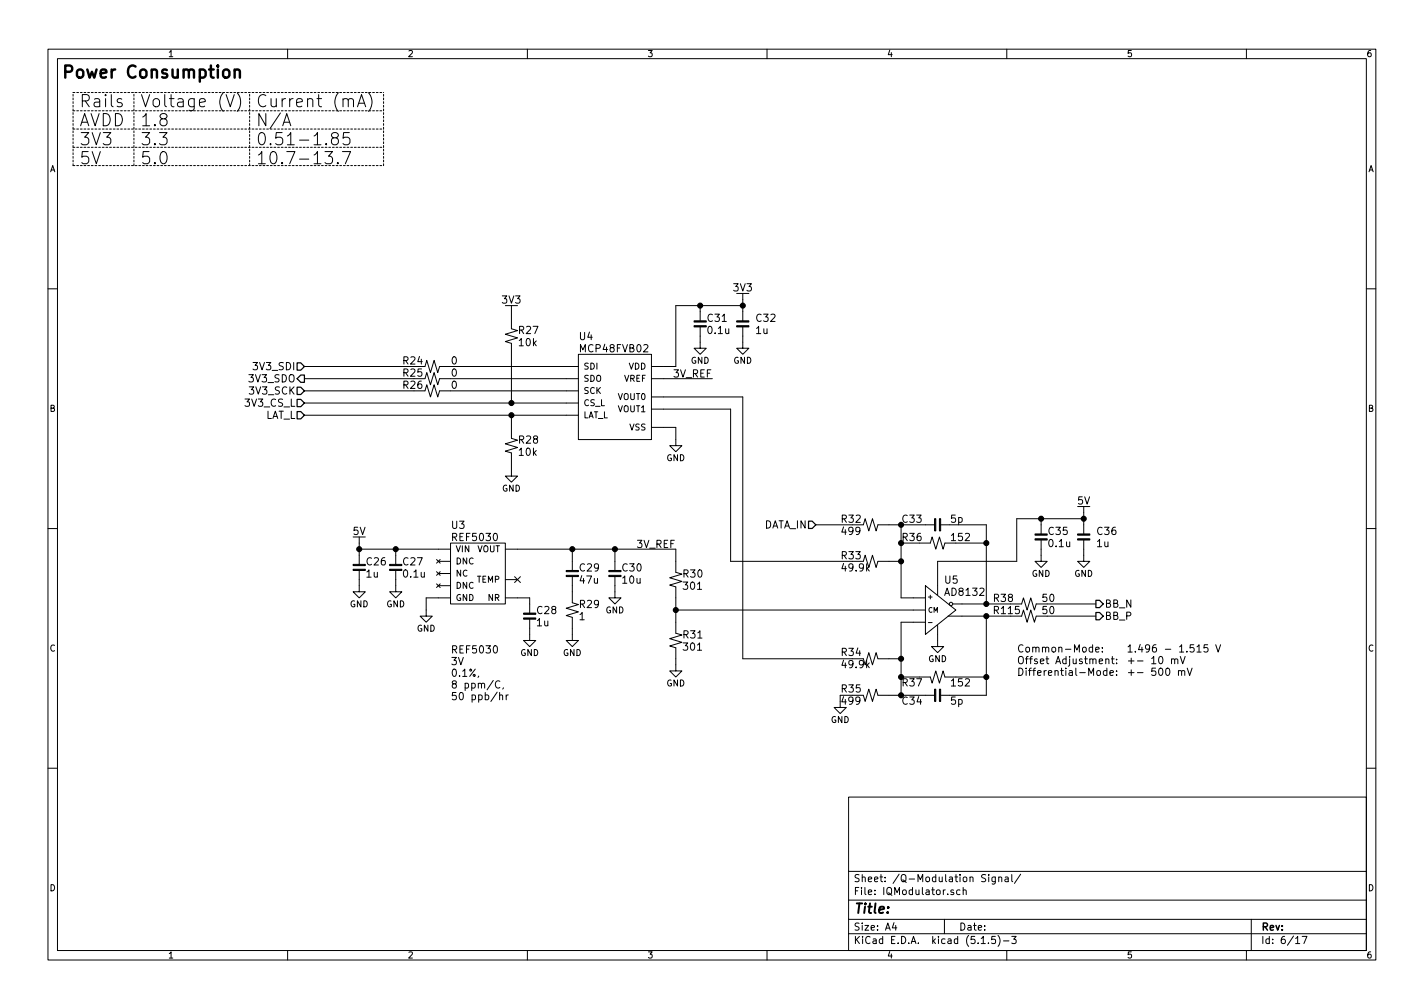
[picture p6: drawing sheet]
<svg xmlns="http://www.w3.org/2000/svg" width="297mm" height="210mm" viewBox="0 0 297 210" stroke-linecap="round" stroke-linejoin="round" font-family="sans-serif">
<g fill="none" stroke="#000" stroke-width=".21">
<path d="M10 10.3h277v189.9h-277zM12 12.2h273v186.1h-273zM47.2 19.7l.8 2.6 .9-2.6M49.5 19.3a2.98 2.98 0 0 1 0 3.9M60 10.3v1.9M76.9 19.3a2.9 2.9 0 0 1 0 3.9M110 10.3v1.9M160 10.3v1.9M210 10.3v1.9M260 10.3v1.9M25.4 20.7l-.6-.1-.4 .3 .2 .4 .8 .2 .1 .3-.1 .3-.2 .2-.8-.2M59 26.2l.8-2.5 .9 2.5"/>
<path d="M69.6 28.7l-.2-.1a.53 .53 0 0 1-.2-.6 .53 .53 0 0 1 .4-.3l.7 .1 .3 .5-.5 .4-.7 .1a.84 .84 0 0 0 0 1.3l.7 .1 .4-.3 .1-.7-.5-.5M70.5 33.9l.1 .1-.1 .2-.2-.2 .2-.1v.3M71.4 31.6h1.7l-1.1 2.6M72.9 27.7h-1.2l-.1 1.1 .3-.2h.6l.4 .2 .1 .3-.1 .8-.4 .3h-.6l-.3-.3M74.6 22.3l.8-2.6 .9 2.6M74.8 21.5h1.2M10 60.2h2M63.5 76.4h22.9M63.5 79h22.9M88.6 76.4l.4-1.2 .8 2.5 .8-2.5 .7 2.5 .4-1.3h28.9M88.6 79l.4-1.3 .8 2.6 .8-2.6 .7 2.6 .4-1.3h28.9M106.7 63.7v4.9l1.2 .4-2.5 .7 2.5 .8-2.5 .7 1.3 .4v12.5"/>
<path d="M120.6 73.9h15.3v17.8h-15.3zM135.9 79h12.7M146 68.2v4.4h1.3l-1.3 1.3-1.2-1.3h1.2M146 63.7v3.2M154.9 68.2v4.4h1.3l-1.3 1.3-1.2-1.3h1.2M154.9 63.7h-13.9v12.7h-5.1M154.9 61.2v5.7M285 60.2h2M63.5 84.1h57.1M63.5 86.6h57.1M63.5 81.5h22.9M88.6 81.5l.4-1.2 .8 2.5 .8-2.5 .7 2.5 .4-1.3h28.9"/>
<path d="M106.7 86.6v4.8l1.2 .4-2.5 .8 2.5 .7-2.5 .8 1.3 .4v4.8h1.2l-1.2 1.3-1.3-1.3h1.3M135.9 89.1h5.1v3.9h1.2l-1.2 1.2-1.3-1.2h1.3M135.9 82.8h19v54.6h22.9M135.9 85.3h16.5v31.8h25.4M10 110.3h2M74.9 119v4.4h1.3l-1.3 1.3-1.2-1.3h1.2M74.9 112v5.7M74.9 114.5h19.1M82.5 119v4.4h1.3l-1.3 1.3-1.2-1.3h1.2M82.5 114.5v3.2M91.1 116.7l.7 .8M91.1 119.2l.7 .8"/>
<path d="M91.4 117.1h2.6M91.4 119.6h2.6M91.8 116.7l-.7 .8M91.8 119.2l-.7 .8M94 113.3h11.4v12.7h-11.4zM105.4 114.5h35.6v4.9l1.2 .4-2.5 .7 2.5 .8-2.5 .7 1.3 .4v9.7l1.2 .4-2.5 .7 2.5 .8-2.5 .7 1.3 .4v4.8h1.2l-1.2 1.3-1.3-1.3h1.3M119.4 114.5v4.5M128.3 114.5v4.5M170.2 109.5h7.6M180.1 109.5l.4-1.3 .7 2.5 .8-2.5 .8 2.5 .3-1.2h11.8M180.1 117.1l.4-1.3 .7 2.6 .8-2.6 .8 2.6 .3-1.3h4.9M188 113.3h6.1l.3-1.3 .8 2.5 .8-2.5 .7 2.5 .4-1.2h8.6"/>
<path d="M188 109.5v15.2h5M196.2 109.5h9.5v16.5M217.2 112.6v4.5h1.2l-1.2 1.3-1.3-1.3h1.3M217.2 108.2v3.2M226.1 112.6v4.5h1.2l-1.2 1.3-1.3-1.3h1.3M226.1 105.7v5.7M226.1 108.2h-14v8.9h-16.5v7M285 110.3h2M91.1 121.8l.7 .7M91.4 122.2h2.6M91.8 121.8l-.7 .7M94 124.7h-5.1v3.8h1.3l-1.3 1.3-1.3-1.3h1.3"/>
<path d="M103 134.8l.4-.1a.87 .87 0 0 1-.1 1.5l-.4-.6zM105.4 124.7h5.1v3.2M105.4 120.9h2.5M107.3 120.3l1.3 1.2M108.6 120.3l-1.3 1.2M110.5 129.2v4.4h1.3l-1.3 1.3-1.3-1.3h1.3M119.4 120.3v5.4l1.2 .4-2.5 .8 2.5 .7-2.5 .8 1.3 .4v4.8h1.2l-1.2 1.3-1.3-1.3h1.3M128.3 120.3v4.4h1.2l-1.2 1.3-1.3-1.3h1.3M141 127.2h52M180.1 137.4l.4 1.3 .7-2.6 .8 2.6 .8-2.6 .3 1.3h4.9M193 122.2l6.4 5-6.4 5.1zM193 129.8h-5v15.2"/>
<path d="M195.6 130.4v4.5h1.2l-1.2 1.2-1.3-1.2h1.3M197.7 128.5h13.1M198.8 126h12M205.7 128.5v16.5h-9.5M213.1 126l.4-1.3 .7 2.5 .8-2.5 .8 2.5 .4-1.2h12.4M213.1 128.5l.4-1.3 .7 2.6 .8-2.6 .8 2.6 .4-1.3h12.4M227.9 135.1l-.4-.1-.3 .3 .1 .6h.6M227.9 134.5v1.5M228.5 135.5l.8-.1-.1-.3-.4-.1-.3 .2 .1 .7h.6M228.9 140l.2-.1 .4 .1 .1 .6-.2 .2-.3 .1-.2-.2zM229.9 135.9v.1M229.9 135.1v.1"/>
<path d="M230.7 137.6l.2-.2 .3 .1 .1 .9M230.7 137.4v1M230.9 139.9h-.4l-.4 .3 .2 .6h.6M230.9 139.4v1.5M231.8 137.4h.6M232 136.9v1.3l.4 .2M232.9 138.3v.1M232.9 137.5v.1M232.9 139.9v.2M244.4 137.6l.2-.2 .4 .1v.9M244.4 137.4v1M245 137.6l.2-.2 .4 .1 .1 .9"/>
<path d="M245.8 140l.2-.1h.4l.1 1M245.8 139.9v1M246.2 136.9l.5 1.5 .5-1.5M247.6 139.4l.6 1.5 .5-1.5M249.7 136h.8M251.9 134.5h-.7l-.1 .7 .2-.1h.5l.2 .3-.1 .5-.2 .1-.6-.1M253.6 134.5l.5 1.5 .5-1.5M103.7 144.4l-1.3 1.9M104.2 145.1l.2-.1h.4l.1 1M104.2 144.4v1.6M104.3 142.1a.7 .7 0 0 0-1 .7 .7 .7 0 0 0 .9 .7l.1-.1M105 143.5l-.1 .2"/>
<path d="M105.6 145v1M106 145l-.4 .2M175.3 146.3v1.3h1.2l-1.2 1.2-1.3-1.2h1.3M180.1 145l.4 1.3 .7-2.5 .8 2.5 .8-2.5 .3 1.2h11.8M188 141.2h6.1l.3 1.3 .8-2.6 .8 2.6 .7-2.6 .4 1.3h8.6M231.5 140.4l.8-.2-.1-.3h-.5l-.2 .2 .1 .7h.6M232.9 140.7v.2M246.5 140.1l.2-.2h.4v1M10 160.2h2M177 166.3h108v32h-108zM285 160.2h2M60 198.3v1.9"/>
<path d="M110 198.3v1.9M160 198.3v1.9M177 194.8h108M177 191.8h108M177 187.8h108M177 181.8h108M186.5 192.5l-.4 1h1M186.8 193v1M197 191.8v3M198.9 185.7l-.3-.1-.3 .2 .1 .2 .5 .2v.3h-.6M200.3 185.7l-.5-.1-.3 .3 .1 .6 .2 .1 .5-.1M200.9 185.7l.2-.1 .4 .1v.9"/>
<path d="M200.9 185.1v1.5M204.7 196.8h.8M205.6 182.5l-.5-.1-.4 .3 .1 .3 .7 .4v.4l-.2 .1-.6-.1M206.2 196.7v.1M206.2 182.4v.2M206.2 182.9v1M207.6 195.3h-.7l-.1 .7 .2-.1 .5 .1 .1 .7-.2 .1-.6-.1M207.6 182.9v1.2l-.3 .3-.3-.1M207.6 183l-.4-.1-.3 .3 .1 .6 .2 .1 .4-.1M208.2 195.1a1.71 1.71 0 0 1 0 2.3M208.3 183.1l.2-.2 .4 .1 .1 .9M208.3 182.9v1"/>
<path d="M209.3 196.3h1.2M209.7 183h.6v.9M210 198.3v1.9M210.3 183.3l-.5 .1-.2 .2 .2 .3 .5-.1M211 195.3h1l-.5 .6 .4 .1v.7l-.2 .1-.7-.1M211 182.4v1.3l.3 .2M212.9 182.3l-1.3 2M260 198.3v1.9M261 191.8v6.5M270.3 195.8l.4-.5v1.5M270.3 196.8h.8M271.6 195.3h1l-.6 1.5"/>
<circle cx="198.4" cy="126" r=".36"/>
</g>
<g fill="#000" stroke="#000" stroke-width=".21">
<path d="M144.8 67.9h2.5v.3h-2.5zM144.8 66.9h2.5v.3h-2.5zM153.7 67.9h2.5v.3h-2.5zM153.7 66.9h2.5v.3h-2.5zM73.7 118.7h2.5v.3h-2.5zM73.7 117.7h2.5v.3h-2.5zM81.3 118.7h2.5v.3h-2.5zM81.3 117.7h2.5v.3h-2.5zM118.1 119h2.5v.2h-2.5zM127 119h2.5v.2h-2.5zM194.9 108.2h.3v2.5h-.3zM196 108.2h.2v2.5h-.2z"/>
<path d="M215.9 112.4h2.5v.2h-2.5zM215.9 111.4h2.5v.2h-2.5zM224.8 112.4h2.5v.2h-2.5zM224.8 111.4h2.5v.2h-2.5zM109.2 128.9h2.6v.3h-2.6zM109.2 127.9h2.6v.2h-2.6zM118.1 120h2.5v.3h-2.5zM127 120h2.5v.3h-2.5zM194.9 143.8h.3v2.5h-.3zM196 143.8h.2v2.5h-.2z"/>
</g>
<path d="M15.2 19.3h64.8M15.2 23.1h64.8M15.2 34.5h64.8M15.2 30.7h64.8M15.2 26.9h64.8M15.2 34.5v-15.2M27.9 34.5v-15.2M52.1 34.5v-15.2M80 34.5v-15.2" fill="none" stroke="#000" stroke-width=".21" stroke-dasharray=".4 .4"/>
<path d="M62 75.7h.7l.8 .7-.8 .8h-.7zM62.7 78.2h.8v1.6h-.8l-.7-.8zM62 83.3h.7l.8 .8-.8 .7h-.7zM62 85.8h.7l.8 .8-.8 .8h-.7zM62 80.8h.7l.8 .7-.8 .8h-.7zM168.7 108.7h.7l.8 .8-.8 .7h-.7zM228.6 127.8h.8l.7 .7-.7 .8h-.8zM228.6 125.2h.8l.7 .8-.7 .7h-.8z" fill="none" stroke="#000" stroke-width=".25"/>
<path d="M48.9 14.8a.63 .63 0 0 1 1.1 .1v1.3M48.9 14.5v1.7" fill="none" stroke="#000" stroke-width=".51"/>
<g fill="#000" stroke="#000" stroke-width=".25">
<circle cx="146.1" cy="63.7" r=".51"/>
<circle cx="154.9" cy="63.7" r=".51"/>
<circle cx="106.7" cy="84.1" r=".51"/>
<circle cx="106.7" cy="86.6" r=".51"/>
<circle cx="74.9" cy="114.5" r=".51"/>
<circle cx="82.6" cy="114.5" r=".51"/>
<circle cx="119.4" cy="114.5" r=".51"/>
<circle cx="128.3" cy="114.5" r=".51"/>
<circle cx="188" cy="117.1" r=".51"/>
<circle cx="188" cy="109.5" r=".51"/>
<circle cx="188" cy="113.3" r=".51"/>
<circle cx="205.7" cy="113.3" r=".51"/>
<circle cx="217.2" cy="108.2" r=".51"/>
<circle cx="226.1" cy="108.2" r=".51"/>
<circle cx="141" cy="127.2" r=".51"/>
<circle cx="188" cy="137.4" r=".51"/>
<circle cx="205.7" cy="126" r=".51"/>
<circle cx="205.7" cy="128.5" r=".51"/>
<circle cx="188" cy="145" r=".51"/>
<circle cx="188" cy="141.2" r=".51"/>
<circle cx="205.7" cy="141.2" r=".51"/>
</g>
<g font-size="3.5">
<text x="12.7" y="16.3">Power Consumption</text>
<text x="16.5" y="22.4">Rails</text>
<text x="29.2" y="22.4">Voltage (V)</text>
<text x="53.3" y="22.4">Current (mA)</text>
<text x="16.5" y="26.4">AVDD</text>
<text x="29.2" y="26.4">1.8</text>
<text x="53.3" y="26.4">N/A</text>
<text x="16.5" y="30.3">3V3</text>
<text x="16.5" y="34.3">5V</text>
<text x="29.2" y="30.3">3.3</text>
<text x="29.2" y="34.3">5.0</text>
<text x="53.3" y="30.3">0.51-1.85</text>
<text x="53.3" y="34.3">10.7-13.7</text>
</g>
<text font-size="2.8" x="178" y="190.5">Title:</text>
<g font-size="2.1">
<text x="104.8" y="63.3">3V3</text>
<text x="153.1" y="60.8">3V3</text>
<text x="108.3" y="69.7">R27</text>
<text x="120.9" y="70.9">U4</text>
<text x="147.7" y="67.1">C31</text>
<text x="147.8" y="69.7">0.1u</text>
<text x="157.7" y="69.7">1u</text>
<text x="157.8" y="67.1">C32</text>
<text x="53.2" y="77.2">3V3_SDI</text>
<text x="84.2" y="76">R24</text>
<text x="94.2" y="76">0</text>
<text x="108.3" y="72.2">10k</text>
<text x="121.3" y="73.5">MCP48FVB02</text>
<text x="52.2" y="79.8">3V3_SDO</text>
<text x="52.3" y="82.3">3V3_SCK</text>
<text x="84.2" y="78.6">R25</text>
<text x="84.2" y="81.1">R26</text>
<text x="94.2" y="78.6">0</text>
<text x="94.2" y="81.1">0</text>
<text x="140.6" y="78.7">3V_REF</text>
<text x="51.3" y="84.8">3V3_CS_L</text>
<text x="55.1" y="87.4">LAT_L</text>
<text x="108.3" y="92.5">R28</text>
<text x="108.3" y="95.1">10k</text>
<text x="224.8" y="105.2">5V</text>
<text x="73.6" y="111.6">5V</text>
<text x="94.2" y="110.3">U3</text>
<text x="94.6" y="112.8">REF5030</text>
<text x="159.2" y="110.2">DATA_IN</text>
<text x="175.6" y="109">R32</text>
<text x="175.7" y="111.6">499</text>
<text x="188.3" y="112.8">R36</text>
<text x="188.3" y="109">C33</text>
<text x="198.3" y="109">5p</text>
<text x="198.6" y="112.8">152</text>
<text x="218.8" y="111.6">C35</text>
<text x="229" y="111.6">C36</text>
<text x="76.6" y="117.9">C26</text>
<text x="84.2" y="117.9">C27</text>
<text x="121" y="119.2">C29</text>
<text x="129.9" y="119.2">C30</text>
<text x="132.9" y="114.3">3V_REF</text>
<text x="175.6" y="116.7">R33</text>
<text x="175.8" y="119.2">49.9k</text>
<text x="218.9" y="114.1">0.1u</text>
<text x="228.8" y="114.1">1u</text>
<text x="76.4" y="120.5">1u</text>
<text x="84.3" y="120.5">0.1u</text>
<text x="121" y="121.7">47u</text>
<text x="129.9" y="121.7">10u</text>
<text x="142.6" y="120.5">R30</text>
<text x="142.7" y="123">301</text>
<text x="197.1" y="121.7">U5</text>
<text x="197.4" y="124.3">AD8132</text>
<text x="207.4" y="125.5">R38</text>
<text x="217.5" y="125.5">50</text>
<text x="112" y="130.6">1u</text>
<text x="112.1" y="128.1">C28</text>
<text x="120.9" y="129.4">1</text>
<text x="121" y="126.8">R29</text>
<text x="207.5" y="128.1">R115</text>
<text x="217.5" y="128.1">50</text>
<text x="230.4" y="129.3">BB_P</text>
<text x="230.4" y="126.7">BB_N</text>
<text x="94" y="136.3">REF5030</text>
<text x="142.6" y="133.2">R31</text>
<text x="142.7" y="135.7">301</text>
<text x="175.6" y="136.8">R34</text>
<text x="212.1" y="136.1">Common-Mode:</text>
<text x="234.9" y="136.1">1.496 - 1.515 V</text>
<text x="94" y="138.7">3V</text>
<text x="94" y="141.2">0.1%,</text>
<text x="94" y="143.6">8 ppm/C,</text>
<text x="175.8" y="139.4">49.9k</text>
<text x="188.3" y="143.2">R37</text>
<text x="198.6" y="143.2">152</text>
<text x="212.1" y="138.5">Offset Adjustment:</text>
<text x="212.1" y="141">Differential-Mode:</text>
<text x="234.9" y="138.5">+- 10 mV</text>
<text x="234.9" y="141">+- 500 mV</text>
<text x="94" y="146">50 ppb/hr</text>
<text x="175.6" y="144.4">R35</text>
<text x="175.7" y="147">499</text>
<text x="188.3" y="147">C34</text>
<text x="198.3" y="147">5p</text>
<text x="178" y="184">Sheet: /Q-Modulation Signal/</text>
<text x="178" y="186.7">File: IQModulator.sch</text>
<text x="178" y="196.9">KiCad E.D.A. kicad (5.1.5)-3</text>
<text x="178" y="194.1">Size: A4</text>
<text x="200" y="194.1">Date:</text>
<text x="263" y="194.1">Rev:</text>
<text x="263" y="196.9">Id: 6/17</text>
</g>
<g font-size="1.8">
<text x="35" y="11.9">1</text>
<text x="85" y="11.9">2</text>
<text x="135" y="11.9">3</text>
<text x="185" y="11.9">4</text>
<text x="235" y="11.9">5</text>
<text x="285" y="11.9">6</text>
<text x="10.4" y="35.9">A</text>
<text x="285.4" y="35.9">A</text>
<text x="121.7" y="77.1">SDI</text>
<text x="131.1" y="77.1">VDD</text>
<text x="144.1" y="75.9">GND</text>
<text x="153" y="75.9">GND</text>
<text x="121.7" y="79.6">SDO</text>
<text x="121.7" y="82.2">SCK</text>
<text x="129" y="83.4">VOUT0</text>
<text x="130.1" y="79.6">VREF</text>
<text x="10.4" y="85.9">B</text>
<text x="121.7" y="84.7">CS_L</text>
<text x="121.7" y="87.2">LAT_L</text>
<text x="129" y="86">VOUT1</text>
<text x="131.3" y="89.8">VSS</text>
<text x="285.4" y="85.9">B</text>
<text x="139" y="96.2">GND</text>
<text x="104.7" y="102.5">GND</text>
<text x="95" y="117.7">DNC</text>
<text x="95" y="115.2">VIN</text>
<text x="99.5" y="115.2">VOUT</text>
<text x="95" y="125.3">GND</text>
<text x="95" y="120.3">NC</text>
<text x="95" y="122.8">DNC</text>
<text x="99.5" y="121.5">TEMP</text>
<text x="101.8" y="125.3">NR</text>
<text x="215.2" y="120.3">GND</text>
<text x="224.1" y="120.3">GND</text>
<text x="73" y="126.7">GND</text>
<text x="80.6" y="126.7">GND</text>
<text x="86.9" y="131.7">GND</text>
<text x="126.3" y="127.9">GND</text>
<text x="10.4" y="135.9">C</text>
<text x="108.5" y="136.8">GND</text>
<text x="117.4" y="136.8">GND</text>
<text x="285.4" y="135.9">C</text>
<text x="139" y="143.2">GND</text>
<text x="193.6" y="138.1">GND</text>
<text x="173.3" y="150.8">GND</text>
<text x="10.4" y="185.9">D</text>
<text x="285.4" y="185.9">D</text>
<text x="35" y="199.9">1</text>
<text x="85" y="199.9">2</text>
<text x="135" y="199.9">3</text>
<text x="185" y="199.9">4</text>
<text x="235" y="199.9">5</text>
<text x="285" y="199.9">6</text>
</g>
<g font-size="1.4">
<text x="193.6" y="125">+</text>
<text x="193.6" y="127.8">CM</text>
<text x="193.8" y="130.3">-</text>
</g>
</svg>
